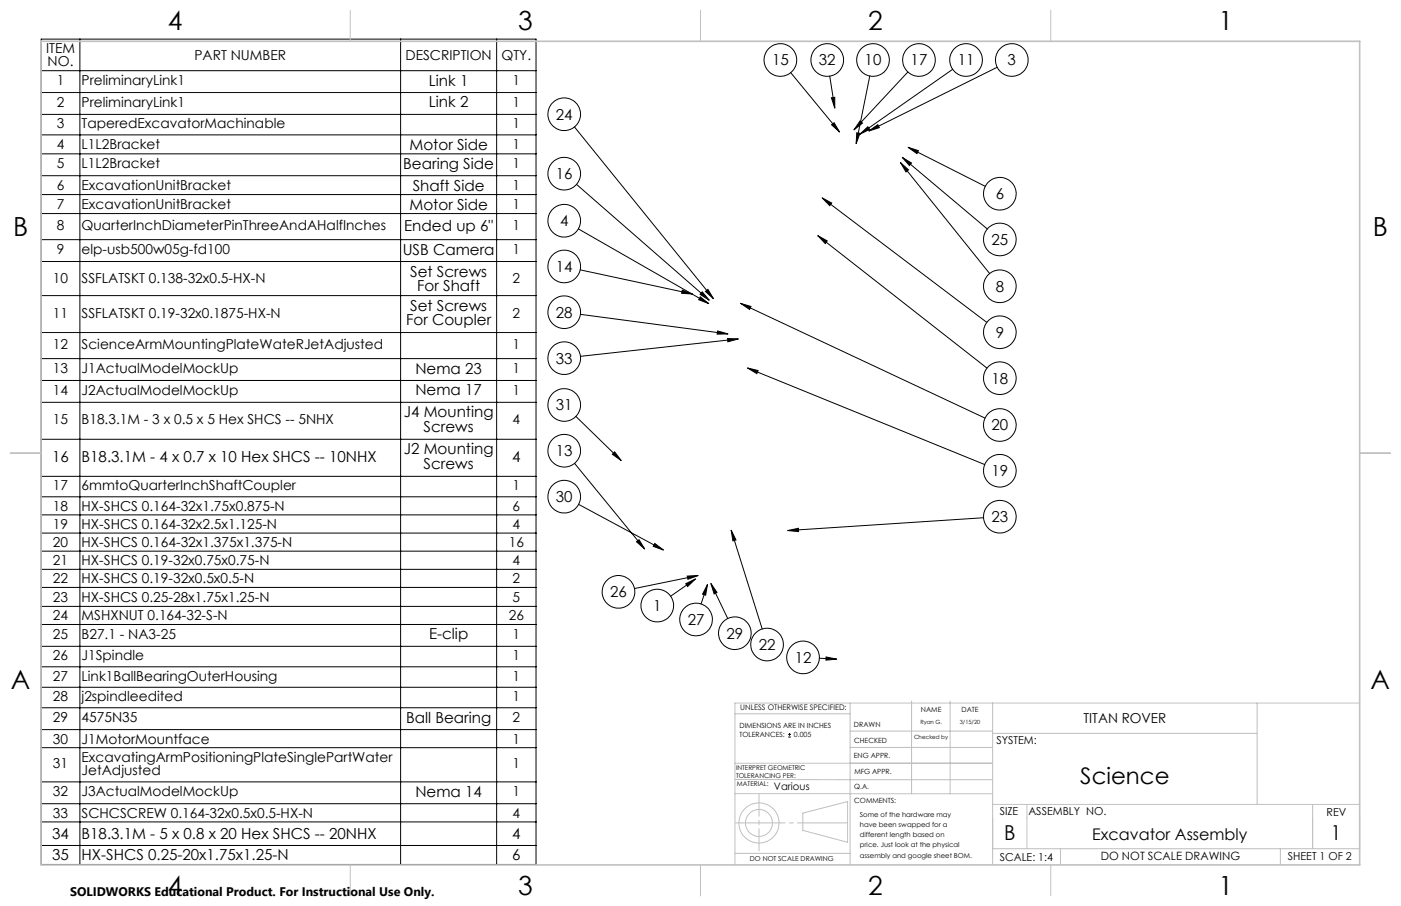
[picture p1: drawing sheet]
<svg xmlns="http://www.w3.org/2000/svg" width="432mm" height="279mm" viewBox="0 0 432 279" stroke-linecap="round" stroke-linejoin="round" font-family="sans-serif">
<g fill="none" stroke="#000" stroke-width=".31">
<path d="M12.7 12.1h152.5v254.5h-152.5zM24.6 12.1v254.5M123.5 12.1v254.5M153.1 12.1v254.5M12.7 21.8h152.5M12.7 28.5h152.5M12.7 35.3h152.5M177.1 39.2l42.8 52.9M243.7 22.4l15.1 18.3M255.7 23.5l1.6 9.8M256.3 30.2l1-.2v3.3zM256.3 38.5l.8-.6 1.7 2.8z"/>
<path d="M265.1 37.3l.7 .7-2.6 2zM268.1 23.4l-4.2 20.9M279.8 22.2l-16.6 17.8M293.6 21.4l-28.6 20M307.3 20.7l-39.5 19.7M12.7 41.6h152.5M12.7 47.4h152.5M12.7 54.2h152.5M177.7 56.9l40.9 35.7M264.1 41l.9 .1-1.1 3.2zM265 41.4l2.5-2.3 .5 .8zM267.8 40.4l2.7-1.9 .5 .9z"/>
<path d="M277.5 50.1l27.5 34.2M277.5 50.1l2.5 2.3-.8 .6zM278.1 48.5l26.2 22.1M278.1 48.5l2.8 1.8-.6 .7zM279.9 45.4l23.8 12.1M279.9 45.4l3.2 1.1-.5 .9zM12.7 60h152.5M12.7 65.9h152.5M12.7 73.9h152.5M178.3 70.6l40.1 23M252.1 72.7l52.1 40.8M252.1 72.7l2.9 1.6-.6 .8z"/>
<path d="M253.4 61l50.7 38.4M253.4 61l2.9 1.6-.6 .8zM12.7 80.6h152.5M12.7 91.2h152.5M178.8 83.2l34.6 7.5M178.9 96.9l45.5 6.1M210.3 89.5l3.1 1.2-3.3-.2zM215.8 91.5l2.6 2.1-3.1-1.2zM216.4 90l2.2 2.6-2.8-1.8zM217.4 89.9l.8-.6 1.7 2.8zM228.2 93.6l75.4 35.3M228.2 93.6l3.3 .9-.5 .9z"/>
<path d="M12.7 102.6h152.5M12.7 110.6h152.5M12.7 117.3h152.5M221.2 102.1l3.2 .9h-3.4zM224.2 104.4l3.3 .1-3.2 .9zM227.5 104.5l-48.6 5.4M230.4 113.5l73.1 29.8M230.4 113.5l3.2 .8-.3 .9zM12.7 124.1h152.5M12.7 135.5h152.5M177.5 128.4l14 13.6M189.4 139.3l2.1 2.7-2.8-1.9z"/>
<path d="M12.7 146.9h152.5M12.7 153.2h152.5M12.7 158.8h152.5M177.1 142.9l21.6 26.4M178.3 155.5l26.2 14.1M303.1 159.7l-60.3 3.9M12.7 164.4h152.5M12.7 170h152.5M12.7 175.6h152.5M196.2 167.1l.8-.7 1.7 2.9zM201.8 167.6l2.7 2-3.2-1.1zM211.8 177.7l3.4-.2-3.2 1.1z"/>
<path d="M214.3 178.5l-7.6 5.4M215.2 177.5l-19.7 4M219.1 180l5.2 10.7M219.1 180l1.9 2.7-.9 .5zM225.4 163.5l9.5 30.5M225.4 163.5l1.4 3-.9 .3zM242.8 163.6l3.3-.7v1zM12.7 181.2h152.5M12.7 187h152.5M12.7 192.6h152.5M12.7 199.3h152.5M211.3 180l3-1.5-2.4 2.4z"/>
<path d="M218.1 180.3l-2 6M218.1 180.3l-.6 3.3-1-.4zM12.7 205.6h152.5M12.7 211.9h152.5M12.7 218.3h152.5M252.5 203l5.4 .3M254.6 202.6l3.3 .7-3.3 .3zM12.7 225h152.5M12.7 230.6h152.5M242.9 227.3h.9M242.9 226.5h.9M243.3 226.1v.8"/>
<path d="M12.7 241.1h152.5M12.7 247.9h152.5M12.7 253.5h152.5M12.7 260.7h152.5"/>
<circle cx="240.5" cy="18.5" r="5"/>
<circle cx="255" cy="18.5" r="5"/>
<circle cx="269.1" cy="18.5" r="5"/>
<circle cx="283.2" cy="18.5" r="5"/>
<circle cx="297.7" cy="18.5" r="5"/>
<circle cx="311.8" cy="18.5" r="5"/>
<circle cx="173.9" cy="35.2" r="5"/>
<circle cx="173.9" cy="53.6" r="5"/>
<circle cx="308.2" cy="59.7" r="5"/>
<circle cx="173.9" cy="68.1" r="5"/>
<circle cx="308.2" cy="73.8" r="5"/>
<circle cx="173.9" cy="82.2" r="5"/>
<circle cx="173.9" cy="96.3" r="5"/>
<circle cx="308.2" cy="88.3" r="5"/>
<circle cx="173.9" cy="110.5" r="5"/>
<circle cx="308.2" cy="102.5" r="5"/>
<circle cx="308.2" cy="116.6" r="5"/>
<circle cx="173.9" cy="124.9" r="5"/>
<circle cx="173.9" cy="139" r="5"/>
<circle cx="308.2" cy="131.1" r="5"/>
<circle cx="173.9" cy="153.2" r="5"/>
<circle cx="308.2" cy="145.2" r="5"/>
<circle cx="308.2" cy="159.4" r="5"/>
<circle cx="190.6" cy="182.5" r="5"/>
<circle cx="202.6" cy="186.7" r="5"/>
<circle cx="214.5" cy="191" r="5"/>
<circle cx="226.5" cy="195.3" r="5"/>
<circle cx="236.4" cy="198.8" r="5"/>
<circle cx="247.5" cy="202.7" r="5"/>
</g>
<g fill="none" stroke="#c0c0c0" stroke-width=".31">
<path d="M108 3.2v9.5M215.9 3.2v9.5M323.8 3.2v9.5M3.1 139.7h9.6M419.1 139.7h9.5M262 216.8v49.9M281 216.2v28.6M292.8 216.2v28.6M305.9 216.8v49.9M387.5 216.8v31.3M419.1 216.8h-192.6v49.9M226.5 220.1h35.5"/>
<path d="M226.5 235.4h79.4M262 225.5h43.9M262 230.5h43.9M305.9 226.2h81.6M226.5 244.8h79.4M226.5 240.4l79.4 .1M247.4 250.8l13.8-3.6v12.6l-13.8-3.7zM305.9 248.1h113.2M316.5 248.1v13.6M404.6 248.1v13.6M419.1 252.3v9.4h-113.2M108 266.7v9.6"/>
<path d="M215.9 266.7v9.6M226.5 263.2h35.5M323.8 266.7v9.6M326.8 261.7v5M394.6 261.7v5"/>
<circle cx="233.9" cy="253.8" r="6.2"/>
<circle cx="233.9" cy="253.8" r="4.2"/>
</g>
<path d="M261.2 253.8h-34.7" fill="none" stroke="#c0c0c0" stroke-width=".31" stroke-dasharray="15.2 1.3 1.3 1.3" stroke-dashoffset="-.2"/>
<path d="M233.9 244.9v17.5" fill="none" stroke="#c0c0c0" stroke-width=".31" stroke-dasharray="15.2 1.3 1.3 1.3" stroke-dashoffset="8.4"/>
<path d="M12.7 12.7h406.4v254h-406.4z" fill="none" stroke="#c0c0c0" stroke-width=".5"/>
<path d="M217.4 89.9l.8-.6 1.7 2.8zM256.3 38.5l.8-.6 1.7 2.8zM256.3 30.2l1-.2v3.3zM264.1 41l.9 .1-1.1 3.2zM265.1 37.3l.7 .7-2.6 2zM265 41.4l2.5-2.3 .5 .8zM267.8 40.4l2.7-1.9 .5 .9zM279.9 45.4l3.2 1.1-.5 .9zM278.1 48.5l2.8 1.8-.6 .7zM277.5 50.1l2.5 2.3-.8 .6zM253.4 61l2.9 1.6-.6 .8zM252.1 72.7l2.9 1.6-.6 .8zM228.2 93.6l3.3 .9-.5 .9zM230.4 113.5l3.2 .8-.3 .9zM242.8 163.6l3.3-.7v1zM225.4 163.5l1.4 3-.9 .3zM254.6 202.6l3.3 .7-3.3 .3zM219.1 180l1.9 2.7-.9 .5zM218.1 180.3l-.6 3.3-1-.4zM211.3 180l3-1.5-2.4 2.4zM211.8 177.7l3.4-.2-3.2 1.1zM201.8 167.6l2.7 2-3.2-1.1zM196.2 167.1l.8-.7 1.7 2.9zM189.4 139.3l2.1 2.7-2.8-1.9zM224.2 104.4l3.3 .1-3.2 .9zM221.2 102.1l3.2 .9h-3.4zM210.3 89.5l3.1 1.2-3.3-.2zM215.8 91.5l2.6 2.1-3.1-1.2zM216.4 90l2.2 2.6-2.8-1.8z" fill="#000"/>
<g font-size="8.1">
<text x="51.7" y="9.3">4</text>
<text x="159.7" y="9.3">3</text>
<text x="267.6" y="9.3">2</text>
<text x="375.6" y="9.3">1</text>
<text x="4" y="72.8">B</text>
<text x="423.1" y="72.8">B</text>
<text x="3.3" y="212.5">A</text>
<text x="422.4" y="212.5">A</text>
<text x="51.7" y="276">4</text>
<text x="159.7" y="276">3</text>
<text x="267.6" y="276">2</text>
<text x="375.6" y="276">1</text>
</g>
<text font-size="7.1" x="333" y="241.8">Science</text>
<g font-size="6.3">
<text x="309.5" y="259">B</text>
<text x="410.2" y="259">1</text>
</g>
<text font-size="4.9" x="336.7" y="259.1">Excavator Assembly</text>
<g font-size="4.7">
<text x="238" y="20.2">15</text>
<text x="252.4" y="20.2">32</text>
<text x="266.5" y="20.2">10</text>
<text x="280.7" y="20.2">17</text>
<text x="295.2" y="20.2">11</text>
<text x="310.6" y="20.2">3</text>
<text x="132.2" y="26.4">Link 1</text>
<text x="132.2" y="33.1">Link 2</text>
<text x="171.3" y="36.9">24</text>
<text x="126.2" y="46.2">Motor Side</text>
<text x="124.3" y="52">Bearing Side</text>
<text x="127.2" y="58.8">Shaft Side</text>
<text x="171.3" y="55.2">16</text>
<text x="126.2" y="64.6">Motor Side</text>
<text x="306.9" y="61.4">6</text>
<text x="124.6" y="71.1">Ended up 6&quot;</text>
<text x="172.6" y="69.7">4</text>
<text x="305.6" y="75.5">25</text>
<text x="124.1" y="78.5">USB Camera</text>
<text x="171.3" y="83.8">14</text>
<text x="126.4" y="85.3">Set Screws</text>
<text x="128.6" y="89.8">For Shaft</text>
<text x="306.9" y="89.9">8</text>
<text x="126.4" y="95.8">Set Screws</text>
<text x="125.2" y="100.3">For Coupler</text>
<text x="171.3" y="97.9">28</text>
<text x="306.9" y="104.1">9</text>
<text x="171.3" y="112.1">33</text>
<text x="128" y="115.2">Nema 23</text>
<text x="305.6" y="118.3">18</text>
<text x="128" y="121.9">Nema 17</text>
<text x="124.5" y="128.7">J4 Mounting</text>
<text x="171.3" y="126.5">31</text>
<text x="130.6" y="133.3">Screws</text>
<text x="305.6" y="132.7">20</text>
<text x="16.1" y="142.4">16</text>
<text x="25.1" y="142.4">B18.3.1M - 4 x 0.7 x 10 Hex SHCS -- 10NHX</text>
<text x="124.5" y="140.2">J2 Mounting</text>
<text x="157.9" y="142.4">4</text>
<text x="171.3" y="140.7">13</text>
<text x="130.6" y="144.7">Screws</text>
<text x="305.6" y="146.8">19</text>
<text x="171.3" y="154.8">30</text>
<text x="305.6" y="161">23</text>
<text x="188" y="184.2">26</text>
<text x="201.3" y="188.4">1</text>
<text x="132.2" y="197.2">E-clip</text>
<text x="212" y="192.7">27</text>
<text x="223.9" y="196.9">29</text>
<text x="233.9" y="200.4">22</text>
<text x="244.9" y="204.4">12</text>
<text x="125.2" y="222.9">Ball Bearing</text>
<text x="128" y="245.7">Nema 14</text>
<text x="16.1" y="258.8">34</text>
<text x="25.1" y="258.8">B18.3.1M - 5 x 0.8 x 20 Hex SHCS -- 20NHX</text>
<text x="157.9" y="258.8">4</text>
<text x="16.1" y="265.3">35</text>
<text x="25.1" y="265.3">HX-SHCS 0.25-20x1.75x1.25-N</text>
<text x="157.9" y="265.3">6</text>
</g>
<g font-size="4.2">
<text x="14.2" y="16.4">ITEM</text>
<text x="14.7" y="20.5">NO.</text>
<text x="59.9" y="18.4">PART NUMBER</text>
<text x="125" y="18.4">DESCRIPTION</text>
<text x="154.6" y="18.4">QTY.</text>
<text x="17.5" y="26.3">1</text>
<text x="25.1" y="26.3">PreliminaryLink1</text>
<text x="158" y="26.3">1</text>
<text x="17.5" y="33">2</text>
<text x="25.1" y="33">PreliminaryLink1</text>
<text x="158" y="33">1</text>
<text x="17.5" y="39.6">3</text>
<text x="25.1" y="39.6">TaperedExcavatorMachinable</text>
<text x="158" y="39.6">1</text>
<text x="17.5" y="46">4</text>
<text x="25.1" y="46">L1L2Bracket</text>
<text x="158" y="46">1</text>
<text x="17.5" y="51.9">5</text>
<text x="25.1" y="51.9">L1L2Bracket</text>
<text x="158" y="51.9">1</text>
<text x="17.5" y="58.6">6</text>
<text x="25.1" y="58.6">ExcavationUnitBracket</text>
<text x="158" y="58.6">1</text>
<text x="17.5" y="64.5">7</text>
<text x="25.1" y="64.5">ExcavationUnitBracket</text>
<text x="158" y="64.5">1</text>
<text x="17.5" y="71">8</text>
<text x="25.1" y="71">QuarterInchDiameterPinThreeAndAHalfInches</text>
<text x="158" y="71">1</text>
<text x="17.5" y="78.4">9</text>
<text x="25.1" y="78.4">elp-usb500w05g-fd100</text>
<text x="158" y="78.4">1</text>
<text x="16.3" y="87.4">10</text>
<text x="25.1" y="87.4">SSFLATSKT 0.138-32x0.5-HX-N</text>
<text x="158" y="87.4">2</text>
<text x="16.3" y="98">11</text>
<text x="25.1" y="98">SSFLATSKT 0.19-32x0.1875-HX-N</text>
<text x="158" y="98">2</text>
<text x="16.3" y="107.7">12</text>
<text x="25.1" y="107.7">ScienceArmMountingPlateWateRJetAdjusted</text>
<text x="158" y="107.7">1</text>
<text x="16.3" y="115.1">13</text>
<text x="25.1" y="115.1">J1ActualModelMockUp</text>
<text x="158" y="115.1">1</text>
<text x="16.3" y="121.8">14</text>
<text x="25.1" y="121.8">J2ActualModelMockUp</text>
<text x="158" y="121.8">1</text>
<text x="16.3" y="130.9">15</text>
<text x="25.1" y="130.9">B18.3.1M - 3 x 0.5 x 5 Hex SHCS -- 5NHX</text>
<text x="158" y="130.9">4</text>
<text x="16.3" y="151.2">17</text>
<text x="25.1" y="151.2">6mmtoQuarterInchShaftCoupler</text>
<text x="158" y="151.2">1</text>
<text x="16.3" y="157.5">18</text>
<text x="25.1" y="157.5">HX-SHCS 0.164-32x1.75x0.875-N</text>
<text x="158" y="157.5">6</text>
<text x="16.3" y="163.1">19</text>
<text x="25.1" y="163.1">HX-SHCS 0.164-32x2.5x1.125-N</text>
<text x="158" y="163.1">4</text>
<text x="16.3" y="168.7">20</text>
<text x="25.1" y="168.7">HX-SHCS 0.164-32x1.375x1.375-N</text>
<text x="156.8" y="168.7">16</text>
<text x="16.3" y="174.3">21</text>
<text x="16.3" y="179.9">22</text>
<text x="25.1" y="174.3">HX-SHCS 0.19-32x0.75x0.75-N</text>
<text x="25.1" y="179.9">HX-SHCS 0.19-32x0.5x0.5-N</text>
<text x="158" y="174.3">4</text>
<text x="158" y="179.9">2</text>
<text x="16.3" y="185.6">23</text>
<text x="25.1" y="185.6">HX-SHCS 0.25-28x1.75x1.25-N</text>
<text x="158" y="185.6">5</text>
<text x="16.3" y="191.3">24</text>
<text x="25.1" y="191.3">MSHXNUT 0.164-32-S-N</text>
<text x="156.8" y="191.3">26</text>
<text x="16.3" y="197.1">25</text>
<text x="25.1" y="197.1">B27.1 - NA3-25</text>
<text x="158" y="197.1">1</text>
<text x="16.3" y="203.6">26</text>
<text x="25.1" y="203.6">J1Spindle</text>
<text x="158" y="203.6">1</text>
<text x="16.3" y="209.9">27</text>
<text x="25.1" y="209.9">Link1BallBearingOuterHousing</text>
<text x="158" y="209.9">1</text>
<text x="16.3" y="216.2">28</text>
<text x="25.1" y="216.2">j2spindleedited</text>
<text x="158" y="216.2">1</text>
<text x="16.3" y="222.7">29</text>
<text x="25.1" y="222.7">4575N35</text>
<text x="158" y="222.7">2</text>
<text x="334" y="223">TITAN ROVER</text>
<text x="16.3" y="229.3">30</text>
<text x="25.1" y="229.3">J1MotorMountface</text>
<text x="158" y="229.3">1</text>
<text x="16.3" y="237">31</text>
<text x="25.1" y="234.9">ExcavatingArmPositioningPlateSinglePartWater</text>
<text x="25.1" y="239">JetAdjusted</text>
<text x="158" y="237">1</text>
<text x="16.3" y="245.6">32</text>
<text x="25.1" y="245.6">J3ActualModelMockUp</text>
<text x="158" y="245.6">1</text>
<text x="16.3" y="252.2">33</text>
<text x="25.1" y="252.2">SCHCSCREW 0.164-32x0.5x0.5-HX-N</text>
<text x="158" y="252.2">4</text>
</g>
<text font-size="3.8" x="21.6" y="276.3">SOLIDWORKS Educational Product. For Instructional Use Only.</text>
<text font-size="3.5" x="339.3" y="265.2">DO NOT SCALE DRAWING</text>
<g font-size="3.4">
<text x="307.1" y="229.5">SYSTEM:</text>
<text x="308.1" y="251.2">SIZE</text>
<text x="317" y="251.2">ASSEMBLY NO.</text>
<text x="408.9" y="251.7">REV</text>
<text x="308.2" y="265.6">SCALE: 1:4</text>
<text x="396.9" y="265.2">SHEET 1 OF 2</text>
</g>
<text font-size="3.2" x="238.5" y="243.7">Various</text>
<text font-size="2.4" x="228.2" y="219.1">UNLESS OTHERWISE SPECIFIED:</text>
<g font-size="2.2">
<text x="283.8" y="219.5">NAME</text>
<text x="296.3" y="219.6">DATE</text>
<text x="227.9" y="224.6">DIMENSIONS ARE IN INCHES</text>
<text x="227.9" y="227.3">TOLERANCES:</text>
<text x="244.7" y="227.3">0.005</text>
<text x="263.2" y="224.3">DRAWN</text>
<text x="263.2" y="233.8">ENG APPR.</text>
<text x="263.3" y="229.2">CHECKED</text>
<text x="263.3" y="238.6">MFG APPR.</text>
<text x="263.3" y="243.3">Q.A.</text>
<text x="263.3" y="247.5">COMMENTS:</text>
</g>
<g font-size="2.1">
<text x="265" y="252">Some of the hardware may</text>
<text x="265" y="255.1">have been swapped for a</text>
<text x="265" y="258.2">different length based on</text>
<text x="265" y="261.4">price. Just look at the physical</text>
<text x="231.1" y="265.4">DO NOT SCALE DRAWING</text>
<text x="265" y="264.5">assembly and google sheet BOM.</text>
</g>
<g font-size="2">
<text x="226.8" y="237.4">INTERPRET GEOMETRIC</text>
<text x="226.8" y="240">TOLERANCING PER:</text>
<text x="227.1" y="242.4">MATERIAL:</text>
</g>
<g font-size="1.8">
<text x="283.7" y="223.2">Ryan G.</text>
<text x="295.9" y="223.3">3/15/20</text>
<text x="281.7" y="228">Checked by</text>
</g>
</svg>
